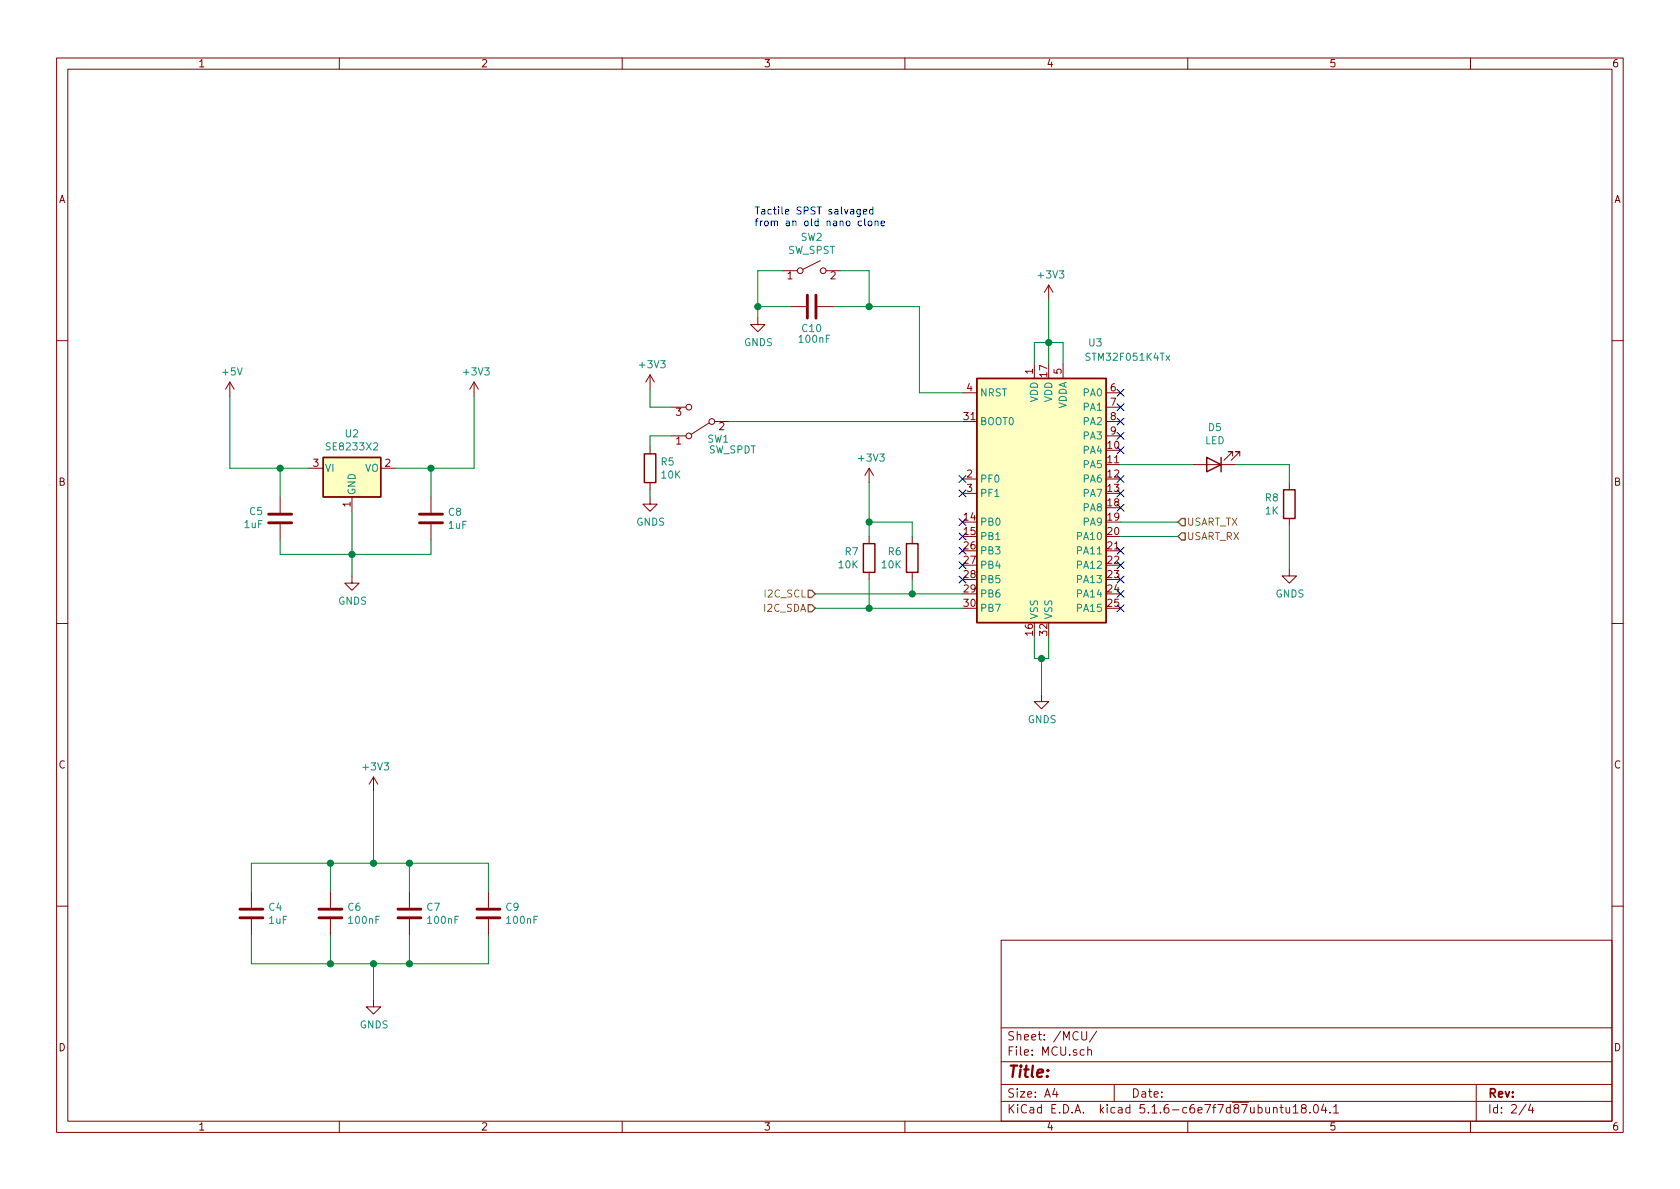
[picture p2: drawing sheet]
<svg xmlns="http://www.w3.org/2000/svg" width="297mm" height="210mm" viewBox="0 0 297 210" stroke-linecap="round" stroke-linejoin="round" font-family="sans-serif">
<g fill="none" stroke="#840000" stroke-width=".18">
<path d="M10 10.3h277v189.9h-277zM12 12.2h273v186.1h-273zM60 10.3v1.9M110 10.3v1.9M160 10.3v1.9M210 10.3v1.9M260 10.3v1.9M134 56.1v1.3h1.3l-1.3 1.3-1.3-1.3h1.3M138.4 47.9h2.6M139.7 54.2h2.8M144.5 54.2h2.8M145 46.1l-3 1.5"/>
<path d="M146 47.9h2.6M185.4 50.4l-.7 1.3M185.4 50.4v2.6M185.4 50.4l.8 1.3M10 60.2h2M40.6 67.6l-.7 1.2M40.6 67.6v2.5M40.6 67.6l.8 1.2M83.8 67.6l-.7 1.2M83.8 67.6v2.5M83.8 67.6l.8 1.2M114.9 66.3l-.7 1.3"/>
<path d="M114.9 66.3v2.5M114.9 79v1.3M114.9 66.3l.8 1.3M118.7 77.1h2.6M118.7 72h2.6M125.3 74.8l-3.1 2M126.4 74.5h2.5M170.2 69.5h2.5M182.9 64.4v2.5M188 64.4v2.5M195.6 77.1h2.5M195.6 74.5h2.5"/>
<path d="M195.6 72h2.5M195.6 69.5h2.5M285 60.2h2M49.5 87.9v2.8M49.5 92.7v2.8M54.6 82.8h2.5M62.2 87.9v2.5M67.3 82.8h2.5M76.2 87.9v2.8M76.2 92.7v2.8M114.9 87.9v1.2h1.3l-1.3 1.3-1.2-1.3h1.2M114.9 85.3v1.3"/>
<path d="M153.7 82.8v2.5M153.7 94.9v1.2M153.7 82.8l-.8 1.3M153.7 82.8l.7 1.3M161.3 94.9v1.2M170.2 84.7h2.5M170.2 87.2h2.5M210.8 82.2h7.6M217.9 80.6v-.7h-.7h.7l-1.5 1.5M219.2 80.6v-.7h-.8h.8l-1.5 1.5M228 85.3v1.3M228 91.7v1.3"/>
<path d="M10 110.3h2M62.2 101.8v1.3h1.3l-1.3 1.3-1.2-1.3h1.2M153.7 101.2v1.3M161.3 101.2v1.3M228 100.6v1.2h1.2l-1.2 1.3-1.3-1.3h1.3M285 110.3h2M66 137.4l-.7 1.3M66 137.4v2.5M66 137.4l.8 1.3M184.1 122.8v1.3h1.3l-1.3 1.2-1.2-1.2h1.2M44.4 157.7v2.8M58.4 157.7v2.8"/>
<path d="M72.4 157.7v2.8M86.4 157.7v2.8M10 160.2h2M44.4 162.6v2.7M58.4 162.6v2.7M66 176.8v1.2h1.3l-1.3 1.3-1.2-1.3h1.2M72.4 162.6v2.7M86.4 162.6v2.7M177 166.3h108v32h-108zM285 160.2h2M60 198.3v1.9M110 198.3v1.9"/>
<path d="M160 198.3v1.9M177 194.8h108M177 191.8h108M177 187.8h108M177 181.8h108M186.5 192.5l-.4 1h1M186.8 193v1M191.3 182.4v1.2l.3 .3h.2l.3-.3v-1.2M192.3 185.7h.1a.37 .37 0 0 1 .6 .1v.8M192.3 185.1v1.5M193.9 182.3l-1.3 2M197 191.8v3"/>
<path d="M210 198.3v1.9M225.2 196l.2-.2 .3 .1 .1 .9M226.3 195.8h.6M226.5 195.3v1.3l.4 .2M227.4 195.8l.1 .9 .3 .1 .2-.1M228 195.8v1M228.7 195.8l.4-.5v1.5M228.7 196.8h.8M230.4 196l-.3-.2v-.3a.48 .48 0 0 1 .8 0l-.1 .4-.7 .2v.4l.3 .3h.3l.2-.3v-.4l-.2-.1M231.6 196.7v.1M232.4 195.4l.2-.1a.8 .8 0 0 1 .5 .8 .8 .8 0 0 1-.5 .7 1 1 0 0 1-.2-1.4zM234 195.2l-.3 1.1h.9"/>
<path d="M234.4 195.8v1M235.2 196.7v.1M235.8 195.8l.4-.5v1.5M235.8 196.8h.9M260 198.3v1.9M261 191.8v6.5M269.8 195.2l-1.2 2M270.6 195.2l-.3 1.1h.9M271 195.8v1"/>
<circle cx="141.5" cy="47.9" r=".51"/>
<circle cx="145.5" cy="47.9" r=".51"/>
<circle cx="121.8" cy="77.1" r=".51"/>
<circle cx="121.8" cy="72" r=".51"/>
<circle cx="125.9" cy="74.5" r=".51"/>
</g>
<g fill="#ffffc2" stroke="#ffffc2" stroke-width=".18">
<path d="M57.1 80.9h10.2v7h-10.2z"/>
<path d="M172.7 66.9h22.9v43.2h-22.9z"/>
</g>
<path d="M172.7 66.9h22.9v43.2h-22.9zM57.1 80.9h10.2v7h-10.2zM113.9 80.3h2.1v5h-2.1zM152.7 96.1h2v5.1h-2zM160.3 96.1h2v5.1h-2zM213.4 80.9l2.5 1.3-2.5 1.2zM215.9 80.9v2.5M226.9 86.6h2.1v5.1h-2.1z" fill="none" stroke="#840000" stroke-width=".25"/>
<g fill="none" stroke="#840000" stroke-width=".51">
<path d="M142.7 52.2v4.1M144.3 52.2v4.1M47.5 90.9h4.1M47.5 92.5h4.1M74.2 90.9h4M74.2 92.5h4M42.4 162.3h4.1M42.4 160.8h4.1M56.4 162.3h4.1M56.4 160.8h4.1M70.4 162.3h4M70.4 160.8h4"/>
<path d="M84.3 162.3h4.1M84.3 160.8h4.1"/>
</g>
<g fill="none" stroke="#008400" stroke-width=".18">
<path d="M134 54.2h5.7M138.4 47.9h-4.4v8.2M147.3 54.2h15.3v15.3h7.6M148.6 47.9h5.1v6.3M185.4 53v11.4M40.6 70.1v12.7h14M83.8 70.1v12.7h-14M114.9 68.8v3.2h3.8M118.7 77.1h-3.8v1.9M128.9 74.5h41.3M182.9 64.4v-3.8h5.1v3.8M49.5 82.8v5.1"/>
<path d="M49.5 95.5v2.5h26.7v-2.5M62.2 90.4v11.4M76.2 82.8v5.1M114.9 86.6v1.3M153.7 85.3v9.6M153.7 92.3h7.6v2.6M198.1 92.3h10.2M198.1 82.2h12.7M198.1 94.9h10.2M218.4 82.2h9.6v3.1M228 93v7.6M144.1 105h26.1"/>
<path d="M144.1 107.6h26.1M153.7 102.5v5.1M161.3 102.5v2.5M182.9 112.6v3.9h2.5v-3.9M184.1 116.5v6.3M66 139.9v12.7M44.4 157.7v-5.1h42v5.1M58.4 152.6v5.1M72.4 152.6v5.1M44.4 165.3v5.1h42v-5.1M58.4 165.3v5.1M66 170.4v6.4"/>
<path d="M72.4 165.3v5.1"/>
</g>
<path d="M208.9 94.2h.6v1.3h-.6l-.6-.6zM208.9 91.7h.6v1.3h-.6l-.6-.7zM142.9 104.4h.6l.6 .6-.6 .7h-.6zM142.9 106.9h.6l.6 .7-.6 .6h-.6z" fill="none" stroke="#848400" stroke-width=".25"/>
<path d="M152.1 37l-.1 1.2-.1 .1-.3-.1M152.1 37.1l-.4-.1-.2 .3 .1 .5h.5M152.3 39.1h-.3l-.3 .2 .2 .6h.4M152.7 37.4l.5-.1v-.2l-.4-.1-.1 .2v.6h.5M152.9 38.7v1l.2 .2M153.6 39.1h.3l.3 .2v.4l-.3 .2h-.3l-.1-.2zM154.3 37.1l-.3-.1-.3 .3 .1 .5h.5M154.3 36.6v1.3M154.7 39.2l.2-.1h.3v.8M154.7 39.1v.8M155.8 39.5l.6-.1-.1-.3h-.3l-.2 .2 .1 .6h.4" fill="none" stroke="#0000c2" stroke-width=".18"/>
<g fill="#008400" stroke="#008400" stroke-width=".25">
<circle cx="72.4" cy="152.6" r=".51"/>
<circle cx="58.4" cy="152.6" r=".51"/>
<circle cx="153.7" cy="92.3" r=".51"/>
<circle cx="66" cy="170.4" r=".51"/>
<circle cx="161.3" cy="105" r=".51"/>
<circle cx="58.4" cy="170.4" r=".51"/>
<circle cx="72.4" cy="170.4" r=".51"/>
<circle cx="153.7" cy="107.6" r=".51"/>
<circle cx="134" cy="54.2" r=".51"/>
<circle cx="76.2" cy="82.8" r=".51"/>
<circle cx="62.2" cy="98" r=".51"/>
<circle cx="49.5" cy="82.8" r=".51"/>
<circle cx="66" cy="152.6" r=".51"/>
<circle cx="184.2" cy="116.5" r=".51"/>
<circle cx="153.7" cy="54.2" r=".51"/>
<circle cx="185.4" cy="60.6" r=".51"/>
</g>
<g fill="none" stroke="#000084" stroke-width=".18">
<path d="M197.5 76.5l1.2 1.2M197.5 79l1.2 1.2M197.5 73.9l1.2 1.3M197.5 68.9l1.2 1.2M197.5 71.4l1.2 1.2M198.7 76.5l-1.2 1.2M198.7 73.9l-1.2 1.3M198.7 68.9l-1.2 1.2M198.7 79l-1.2 1.2M198.7 71.4l-1.2 1.2M169.6 86.6l1.2 1.3M169.6 99.3l1.2 1.3"/>
<path d="M169.6 96.8l1.2 1.2M169.6 94.3l1.2 1.2M169.6 91.7l1.2 1.2M169.6 84.1l1.2 1.2M170.8 86.6l-1.2 1.3M170.8 99.3l-1.2 1.3M170.8 96.8l-1.2 1.2M170.8 94.3l-1.2 1.2M170.8 91.7l-1.2 1.2M170.8 84.1l-1.2 1.2M197.5 86.6l1.2 1.3M197.5 84.1l1.2 1.2"/>
<path d="M197.5 89.2l1.2 1.2M197.5 99.3l1.2 1.3M197.5 96.8l1.2 1.2M198.7 86.6l-1.2 1.3M198.7 84.1l-1.2 1.2M198.7 89.2l-1.2 1.2M198.7 99.3l-1.2 1.3M198.7 96.8l-1.2 1.2M169.6 101.9l1.2 1.2M170.8 101.9l-1.2 1.2M197.5 101.9l1.2 1.2M197.5 104.4l1.2 1.2"/>
<path d="M197.5 107l1.2 1.2M198.7 101.9l-1.2 1.2M198.7 104.4l-1.2 1.2M198.7 107l-1.2 1.2"/>
</g>
<text font-size="2.8" fill="#840000" x="178" y="190.5">Title:</text>
<g font-size="2.1" fill="#840000">
<text x="178" y="184">Sheet: /MCU/</text>
<text x="178" y="186.7">File: MCU.sch</text>
<text x="178" y="196.9">KiCad E.D.A. kicad 5.1.6-c6e7f7d87ubuntu18.04.1</text>
<text x="178" y="194.1">Size: A4</text>
<text x="200" y="194.1">Date:</text>
<text x="263" y="194.1">Rev:</text>
<text x="263" y="196.9">Id: 2/4</text>
</g>
<g font-size="1.8" fill="#840000">
<text x="35" y="11.9">1</text>
<text x="85" y="11.9">2</text>
<text x="135" y="11.9">3</text>
<text x="185" y="11.9">4</text>
<text x="235" y="11.9">5</text>
<text x="285" y="11.9">6</text>
<text x="10.4" y="35.9">A</text>
<text x="285.4" y="35.9">A</text>
<text x="139.2" y="49.4">1</text>
<text x="146.8" y="49.4">2</text>
<text x="171" y="69.2">4</text>
<text x="182.6" y="66.1" transform="rotate(-90 182.6 66.1)">1</text>
<text x="185.2" y="66.6" transform="rotate(-90 185.2 66.6)">17</text>
<text x="187.7" y="66.1" transform="rotate(-90 187.7 66.1)">5</text>
<text x="196.4" y="69.2">6</text>
<text x="196.4" y="71.7">7</text>
<text x="119.5" y="73.5">3</text>
<text x="127.2" y="76.1">2</text>
<text x="170.5" y="74.3">31</text>
<text x="196.4" y="74.3">8</text>
<text x="196.4" y="76.8">9</text>
<text x="55.4" y="82.5">3</text>
<text x="68.1" y="82.5">2</text>
<text x="119.5" y="78.6">1</text>
<text x="195.9" y="79.4">10</text>
<text x="195.9" y="81.9">11</text>
<text x="10.4" y="85.9">B</text>
<text x="62" y="89.6" transform="rotate(-90 62 89.6)">1</text>
<text x="171" y="84.4">2</text>
<text x="171" y="87">3</text>
<text x="195.9" y="84.4">12</text>
<text x="195.9" y="87">13</text>
<text x="195.9" y="89.5">18</text>
<text x="285.4" y="85.9">B</text>
<text x="170.5" y="92.1">14</text>
<text x="170.5" y="94.6">15</text>
<text x="195.9" y="92.1">19</text>
<text x="195.9" y="94.6">20</text>
<text x="170.5" y="97.1">26</text>
<text x="170.5" y="99.7">27</text>
<text x="195.9" y="97.1">21</text>
<text x="195.9" y="99.7">22</text>
<text x="170.5" y="102.2">28</text>
<text x="170.5" y="104.8">29</text>
<text x="170.5" y="107.3">30</text>
<text x="195.9" y="102.2">23</text>
<text x="195.9" y="104.8">24</text>
<text x="195.9" y="107.3">25</text>
<text x="182.6" y="112.3" transform="rotate(-90 182.6 112.3)">16</text>
<text x="185.2" y="112.3" transform="rotate(-90 185.2 112.3)">32</text>
<text x="10.4" y="135.9">C</text>
<text x="285.4" y="135.9">C</text>
<text x="10.4" y="185.9">D</text>
<text x="285.4" y="185.9">D</text>
<text x="35" y="199.9">1</text>
<text x="85" y="199.9">2</text>
<text x="135" y="199.9">3</text>
<text x="185" y="199.9">4</text>
<text x="235" y="199.9">5</text>
<text x="285" y="199.9">6</text>
</g>
<g font-size="1.8" fill="#0000c2">
<text x="133.3" y="37.9">Tactile SPST salvaged</text>
<text x="133.3" y="40">from an old nano clone</text>
</g>
<g font-size="1.8" fill="#008484">
<text x="139.3" y="44.9">SW_SPST</text>
<text x="141.6" y="42.6">SW2</text>
<text x="183.7" y="49.2">+3V3</text>
<text x="141.9" y="58.7">C10</text>
<text x="113.2" y="65.1">+3V3</text>
<text x="131.6" y="61.2">GNDS</text>
<text x="141.4" y="60.6">100nF</text>
<text x="192.4" y="63.8">STM32F051K4Tx</text>
<text x="192.6" y="61.3">U3</text>
<text x="39.4" y="66.4">+5V</text>
<text x="82.1" y="66.4">+3V3</text>
<text x="173.2" y="70.1">NRST</text>
<text x="183.5" y="71.2" transform="rotate(-90 183.5 71.2)">VDD</text>
<text x="186.1" y="71.2" transform="rotate(-90 186.1 71.2)">VDD</text>
<text x="191.6" y="70.1">PA0</text>
<text x="61.1" y="77.3">U2</text>
<text x="173.2" y="75.2">BOOT0</text>
<text x="188.6" y="72.4" transform="rotate(-90 188.6 72.4)">VDDA</text>
<text x="191.6" y="72.6">PA1</text>
<text x="191.6" y="75.2">PA2</text>
<text x="191.6" y="77.7">PA3</text>
<text x="213.7" y="76.2">D5</text>
<text x="57.4" y="83.4">VI</text>
<text x="58" y="79.6">SE8233X2</text>
<text x="64.5" y="83.4">VO</text>
<text x="116.9" y="82.3">R5</text>
<text x="125.1" y="78.3">SW1</text>
<text x="125.2" y="80.2">SW_SPDT</text>
<text x="152" y="81.6">+3V3</text>
<text x="191.6" y="80.3">PA4</text>
<text x="191.6" y="82.8">PA5</text>
<text x="213.1" y="78.6">LED</text>
<text x="62.9" y="87.6" transform="rotate(-90 62.9 87.6)">GND</text>
<text x="117" y="84.6">10K</text>
<text x="173.2" y="85.3">PF0</text>
<text x="173.2" y="87.9">PF1</text>
<text x="191.6" y="85.3">PA6</text>
<text x="191.6" y="87.9">PA7</text>
<text x="223.7" y="88.7">R8</text>
<text x="43.2" y="93.4">1uF</text>
<text x="44.2" y="91.1">C5</text>
<text x="79.3" y="91.2">C8</text>
<text x="79.3" y="93.5">1uF</text>
<text x="112.5" y="93">GNDS</text>
<text x="173.2" y="93">PB0</text>
<text x="173.2" y="95.5">PB1</text>
<text x="190.7" y="95.5">PA10</text>
<text x="191.6" y="90.4">PA8</text>
<text x="191.6" y="93">PA9</text>
<text x="223.7" y="91">1K</text>
<text x="148.3" y="100.5">10K</text>
<text x="149.5" y="98.2">R7</text>
<text x="156" y="100.5">10K</text>
<text x="157.1" y="98.2">R6</text>
<text x="173.2" y="98">PB3</text>
<text x="173.2" y="100.6">PB4</text>
<text x="190.7" y="98">PA11</text>
<text x="190.7" y="100.6">PA12</text>
<text x="59.8" y="106.9">GNDS</text>
<text x="173.2" y="103.1">PB5</text>
<text x="173.2" y="105.7">PB6</text>
<text x="190.7" y="103.1">PA13</text>
<text x="190.7" y="105.7">PA14</text>
<text x="225.6" y="105.7">GNDS</text>
<text x="173.2" y="108.2">PB7</text>
<text x="183.5" y="109.6" transform="rotate(-90 183.5 109.6)">VSS</text>
<text x="186.1" y="109.6" transform="rotate(-90 186.1 109.6)">VSS</text>
<text x="190.7" y="108.2">PA15</text>
<text x="181.7" y="127.9">GNDS</text>
<text x="64.3" y="136.2">+3V3</text>
<text x="47.6" y="161.1">C4</text>
<text x="61.5" y="161.1">C6</text>
<text x="75.5" y="161.1">C7</text>
<text x="89.5" y="161.1">C9</text>
<text x="47.6" y="163.4">1uF</text>
<text x="61.8" y="163.4">100nF</text>
<text x="75.8" y="163.4">100nF</text>
<text x="89.7" y="163.4">100nF</text>
<text x="63.6" y="181.9">GNDS</text>
</g>
<g font-size="1.8" fill="#848400">
<text x="209.8" y="95.5">USART_RX</text>
<text x="209.8" y="93">USART_TX</text>
<text x="135.4" y="105.7">I2C_SCL</text>
<text x="135.2" y="108.2">I2C_SDA</text>
</g>
</svg>
